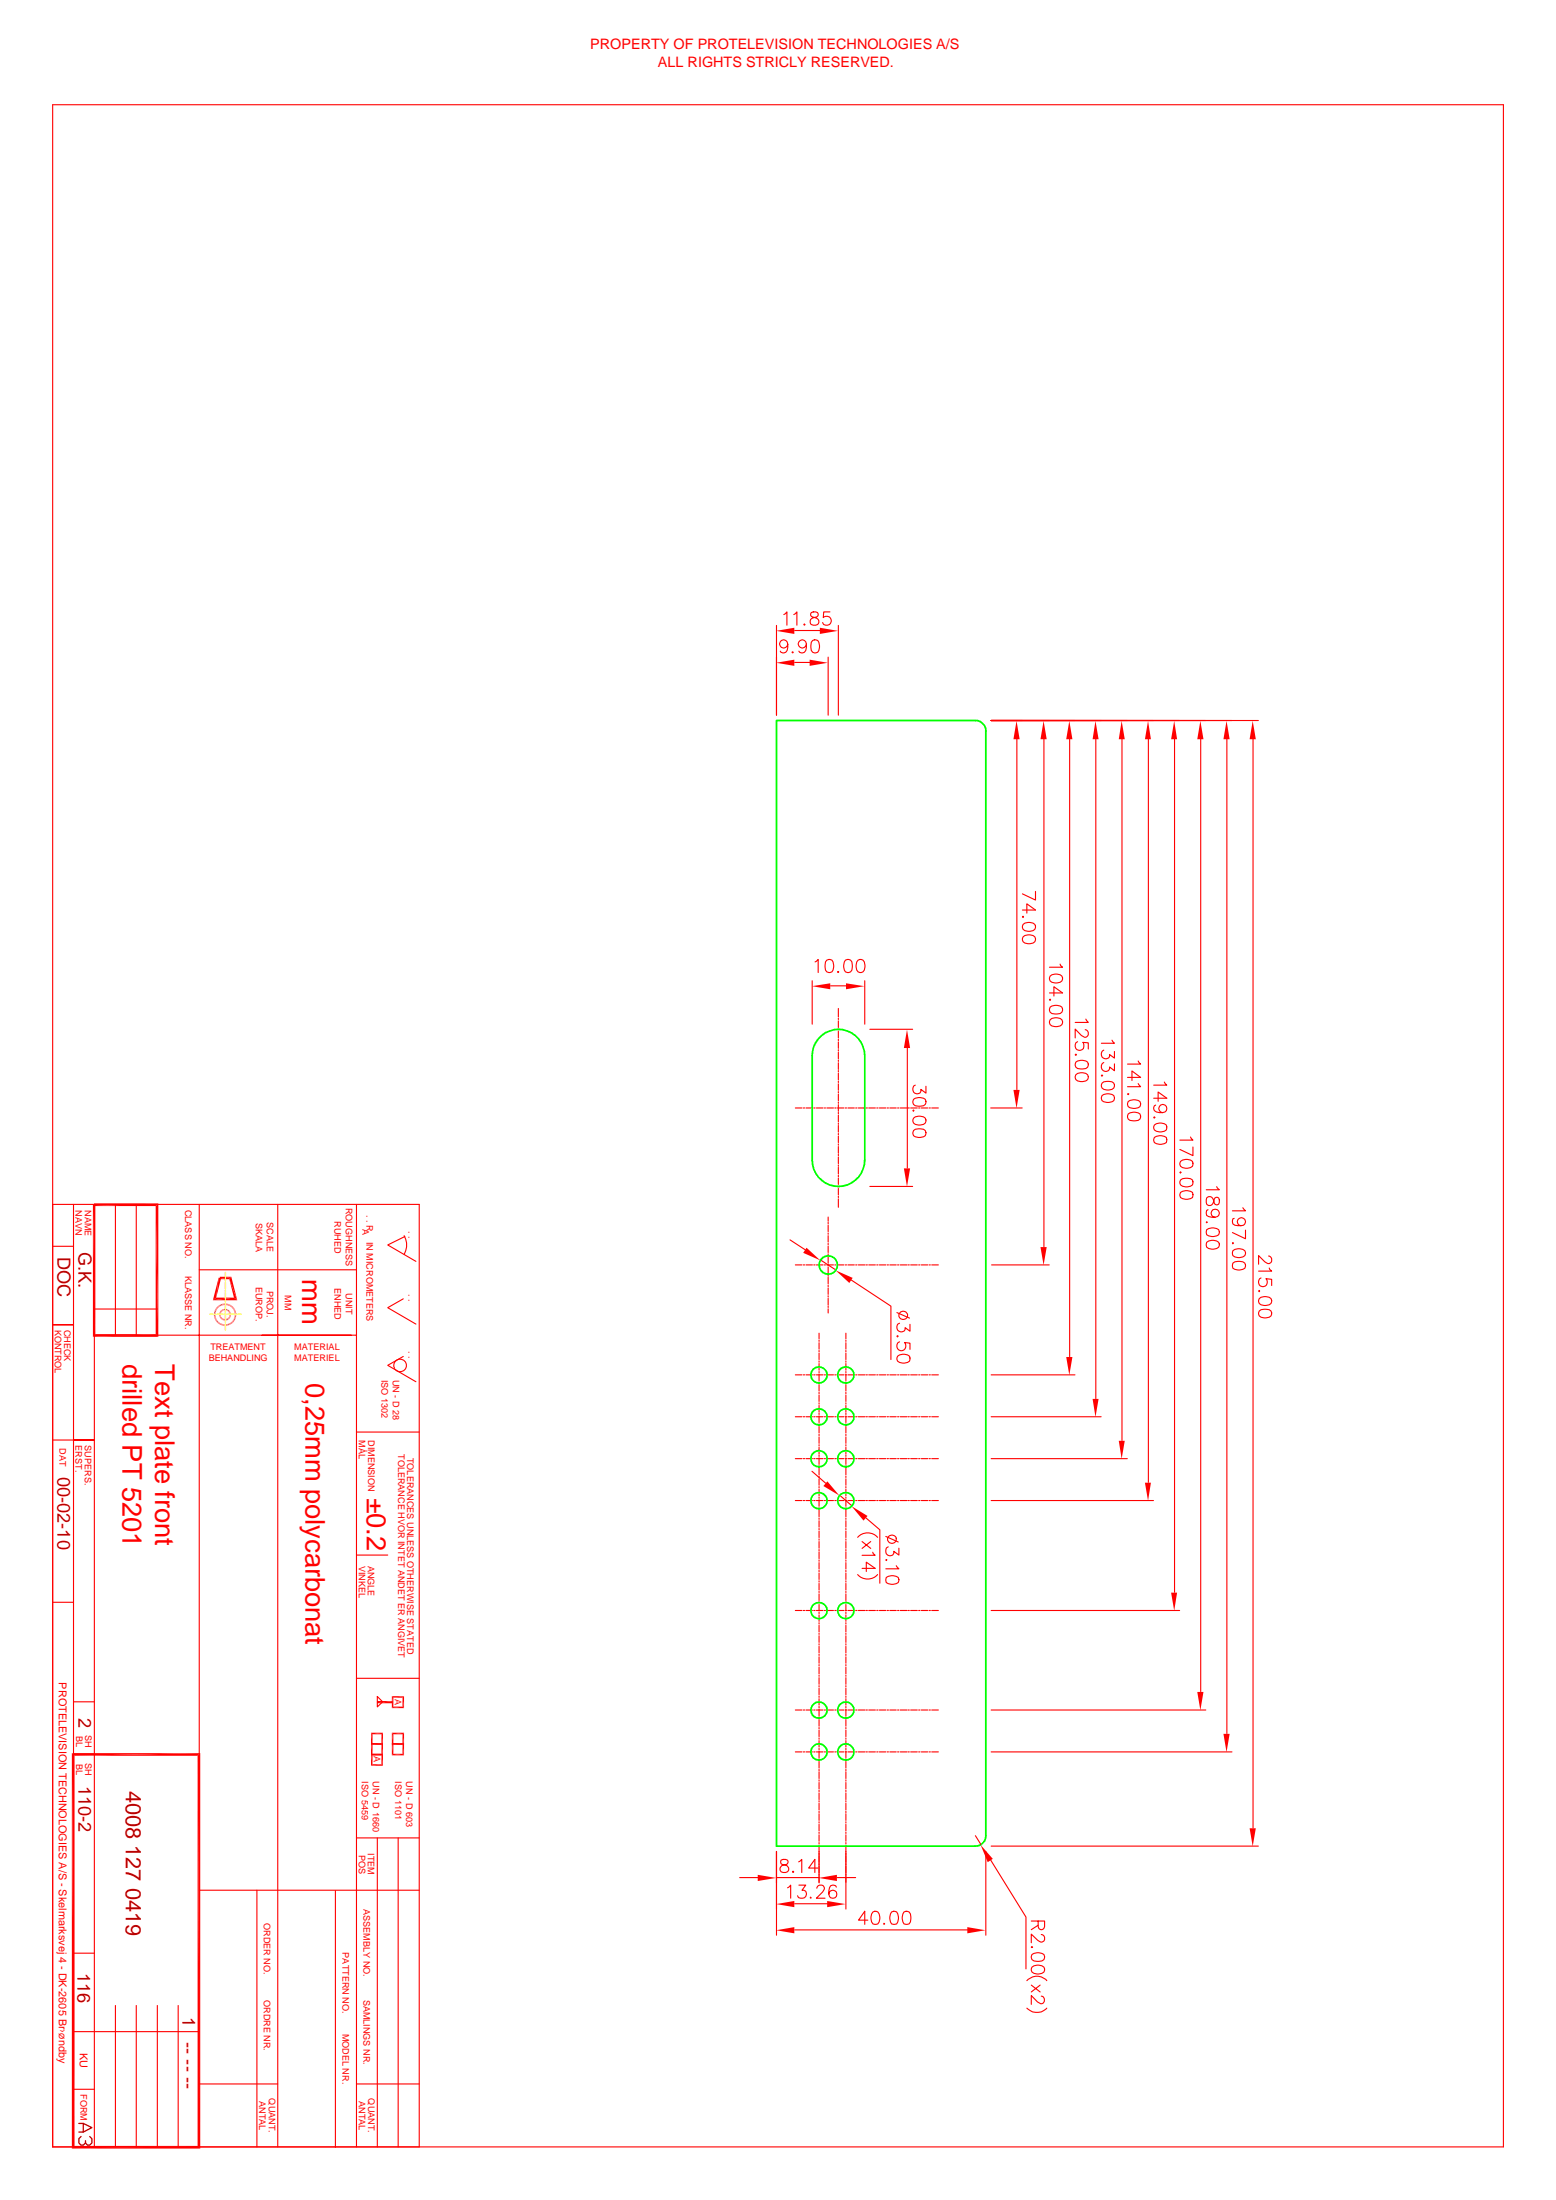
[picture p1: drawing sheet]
<svg xmlns="http://www.w3.org/2000/svg" width="297mm" height="420mm" viewBox="0 0 297 420" stroke-linecap="round" stroke-linejoin="round" font-family="sans-serif">
<path d="M10.1 20h276.9v390h-276.9z" fill="none" stroke="#f00" stroke-width=".21"/>
<g fill="#f00">
<path d="M14.2 409.8h23.5l-24 .5z"/>
<path d="M13.7 410.3l24-.5 .5 .5z"/>
<path d="M37.7 335.3l.5 75-.5-.5z"/>
<path d="M37.7 335.3l.5-.5v75.5z"/>
<path d="M14.2 335.3l24-.5-.5 .5z"/>
<path d="M13.7 334.8h24.5l-24 .5z"/>
<path d="M13.7 334.8l.5 .5v74.5z"/>
<path d="M13.7 334.8l.5 75-.5 .5z"/>
</g>
<path d="M14 230v180M18 230v180M38 230v180M53 230v180M68.1 230v180M18 255h50.1M38 242.5h30.1M10.1 410v-180h69.9v180" fill="none" stroke="#f00" stroke-width=".21"/>
<g fill="#f00">
<path d="M17.7 230.1h.5v24.7z"/>
<path d="M17.7 230.1l.5 24.7-.5 .5z"/>
<path d="M18.2 254.8h11.5l-12 .5z"/>
<path d="M17.7 255.3l12-.5 .5 .5z"/>
<path d="M29.7 230.3l.5 25-.5-.5z"/>
<path d="M29.7 230.3l.5-.5v25.5z"/>
<path d="M17.9 230.3l12.3-.5-.5 .5z"/>
<path d="M17.9 229.8h12.3l-12.3 .5z"/>
</g>
<path d="M10.1 238h3.9M22 230v25M26 230v25M14 253h-3.9h3.9M18 250h12M10.1 275h7.9h-4" fill="none" stroke="#f00" stroke-width=".21"/>
<g fill="#dd6e6e">
<path d="M43 251.9l.4 .2-.4 .1z"/>
<path d="M43 251.9l.3-.1 .1 .3z"/>
<path d="M43.3 251.8l.5 .1-.4 .2z"/>
<path d="M43.3 251.8l.3-.1 .2 .2z"/>
<path d="M43.6 251.7l.4-.2-.2 .4z"/>
<path d="M43.8 251.4l.2 .1-.4 .2z"/>
<path d="M43.8 251.4l.3-.3-.1 .4z"/>
<path d="M43.8 251.1h.3l-.3 .3z"/>
<path d="M44 250.7l.1 .4h-.3z"/>
<path d="M43.8 250.7h.2l-.2 .4z"/>
<path d="M43.8 250.3l.2 .4h-.2z"/>
<path d="M43.8 250.3v.4l-.2-.2z"/>
<path d="M43.4 250l.4 .3-.2 .2z"/>
<path d="M43.4 250l.2 .5-.3-.2z"/>
<path d="M43 249.9l.4 .1-.1 .3z"/>
<path d="M43 249.9l.3 .4-.3-.1z"/>
<path d="M42.5 250l.5-.1v.3z"/>
<path d="M42.5 250l.5 .2-.4 .1z"/>
<path d="M42.2 250.3l.3-.3 .1 .3z"/>
<path d="M42.2 250.3h.4l-.2 .2z"/>
<path d="M42.2 250.3l.2 .2-.5 .2z"/>
<path d="M41.9 250.7l.5-.2-.2 .2z"/>
<path d="M41.9 250.7h.3l-.4 .4z"/>
<path d="M41.8 251.1l.4-.4-.1 .4z"/>
<path d="M41.8 251.1h.3l-.2 .4z"/>
<path d="M42.1 251.1l.1 .3-.3 .1z"/>
<path d="M41.9 251.5l.3-.1v.5z"/>
<path d="M42.2 251.4l.2 .3-.2 .2z"/>
<path d="M42.2 251.9l.2-.2 .1 .4z"/>
<path d="M42.4 251.7l.2 .1-.1 .3z"/>
<path d="M42.6 251.8l.4 .4-.5-.1z"/>
<path d="M42.6 251.8l.4 .1v.3z"/>
<path d="M43 252.9l.5 .3h-.5z"/>
<path d="M43 252.9h.4l.1 .3z"/>
<path d="M43.4 252.9h.6l-.5 .3z"/>
<path d="M43.4 252.9l.5-.2 .1 .2z"/>
<path d="M43.9 252.7l.6-.1-.5 .3z"/>
<path d="M43.9 252.7l.4-.3 .2 .2z"/>
<path d="M44.3 252.4l.5-.3-.3 .5z"/>
<path d="M44.6 252l.2 .1-.5 .3z"/>
<path d="M44.6 252l.4-.4-.2 .5z"/>
<path d="M44.7 251.5l.3 .1-.4 .4z"/>
<path d="M45.1 251.1l-.1 .5-.3-.1z"/>
<path d="M44.8 251.1h.3l-.4 .4z"/>
<path d="M45 250.5l.1 .6h-.3z"/>
<path d="M44.7 250.6l.3-.1-.2 .6z"/>
<path d="M44.8 250l.2 .5-.3 .1z"/>
<path d="M44.6 250.1l.2-.1-.1 .6z"/>
<path d="M44.5 249.6l.3 .4-.2 .1z"/>
<path d="M44.3 249.8l.2-.2 .1 .5z"/>
<path d="M44 249.2l.5 .4-.2 .2z"/>
<path d="M44 249.2l.3 .6-.4-.3z"/>
<path d="M43.5 249l.5 .2-.1 .3z"/>
<path d="M43.5 249l.4 .5-.5-.2z"/>
<path d="M43 248.9l.5 .1-.1 .3z"/>
<path d="M43 248.9l.4 .4-.4-.1z"/>
<path d="M42.4 249l.6-.1v.3z"/>
<path d="M42.4 249l.6 .2-.5 .1z"/>
<path d="M41.9 249.2l.5-.2 .1 .3z"/>
<path d="M41.9 249.2l.6 .1-.5 .2z"/>
<path d="M41.4 249.6l.5-.4 .1 .3z"/>
<path d="M41.4 249.6l.6-.1-.3 .3z"/>
<path d="M41.4 249.6l.3 .2-.6 .2z"/>
<path d="M41.1 250l.6-.2-.3 .3z"/>
<path d="M41.1 250l.3 .1-.5 .4z"/>
<path d="M40.9 250.5l.5-.4-.2 .5z"/>
<path d="M40.9 250.5l.3 .1-.4 .5z"/>
<path d="M41.2 250.6l-.1 .5h-.3z"/>
<path d="M40.8 251.1h.3l-.2 .5z"/>
<path d="M41.1 251.1l.1 .4-.3 .1z"/>
<path d="M40.9 251.6l.3-.1-.1 .6z"/>
<path d="M41.2 251.5l.2 .5-.3 .1z"/>
<path d="M41.1 252.1l.3-.1v.6z"/>
<path d="M41.4 252l.3 .4-.3 .2z"/>
<path d="M41.7 252.4l.2 .5-.5-.3z"/>
<path d="M41.7 252.4l.3 .3-.1 .2z"/>
<path d="M42 252.7l.4 .5-.5-.3z"/>
<path d="M42 252.7l.5 .2-.1 .3z"/>
<path d="M42.5 252.9l.5 .3h-.6z"/>
<path d="M42.5 252.9h.5v.3z"/>
</g>
<path d="M40 251h.7M40.9 251h.3M41.4 251h1.3M42.9 251h.3M43.4 251h1.2M44.9 251h.2M45.4 251h.6" fill="none" stroke="#ff0" stroke-width=".25"/>
<g fill="#f00">
<path d="M41.7 244l.5 .1-.9 3.7z"/>
<path d="M41.7 244l-.4 3.8-.7 .5z"/>
<path d="M40.6 248.3l.7-.5h3.4z"/>
<path d="M40.6 248.3l4.1-.5 .6 .5z"/>
<path d="M43.8 244.3l1.5 4-.6-.5z"/>
<path d="M44.2 243.8l1.1 4.5-1.5-4z"/>
<path d="M42 244.3l2.2-.5-.4 .5z"/>
<path d="M42 243.8h2.2l-2.2 .5z"/>
</g>
<path d="M43 243v1.2M43 244.4v.2M43 244.9v1.2M43 246.4v.3M43 246.9v1.2M43 248.4v.2M43 248.9v1.2M43 250.4v.2M43 250.9v1.2M43 252.4v.2M43 252.9v1.1" fill="none" stroke="#ff0" stroke-width=".25"/>
<path d="M77.2 236a3.6 3.6 0 0 1 0 3.6M77.3 236.2l-3.3 1.6 5.4 3.1M77 259.1l-3 1.7 5.4 3.1M77 248.1l-3 1.6 5.4 3.2M68.1 273.5h11.9M75.3 261.3a1.21 1.21 0 0 1 1-1.7 1.21 1.21 0 0 1 1.3 1.5 1.21 1.21 0 0 1-1.8 .7l-.4-.3M68.1 297h5.9M10.1 306h3.9M14 325h4M14 335h4M68.1 320.5h11.9" fill="none" stroke="#f00" stroke-width=".21"/>
<path d="M74.8 326.1h2.3M75 323.9v2.3" fill="none" stroke="#f00" stroke-width=".3"/>
<path d="M74.8 323.9l.3 .3v1.7z" fill="#f00"/>
<path d="M74.8 324.1h2.3M77 323.9v2.3" fill="none" stroke="#f00" stroke-width=".3"/>
<path d="M76.8 324.2l.3 2-.3-.3z" fill="#f00"/>
<path d="M72 324l1 1-1 1z" fill="none" stroke="#f00" stroke-width=".21"/>
<path d="M72 325.1h3" fill="none" stroke="#f00" stroke-width=".42"/>
<path d="M74.8 333.1h2.3" fill="none" stroke="#f00" stroke-width=".3"/>
<path d="M76.8 331.2l.3 2-.3-.3z" fill="#f00"/>
<path d="M74.8 331.1h2.3M77 330.9v2.3" fill="none" stroke="#f00" stroke-width=".3"/>
<path d="M74.8 330.9l.3 .3v1.7z" fill="#f00"/>
<path d="M75 330.9v2.3" fill="none" stroke="#f00" stroke-width=".3"/>
<path d="M70.8 333.2l.3-.3h1.7z" fill="#f00"/>
<path d="M70.8 333.1h2.3" fill="none" stroke="#f00" stroke-width=".3"/>
<path d="M72.8 331.2l.3 2-.3-.3z" fill="#f00"/>
<path d="M73 330.9v2.3" fill="none" stroke="#f00" stroke-width=".3"/>
<path d="M71.1 331.2l2-.3-.3 .3z" fill="#f00"/>
<path d="M70.8 331.1h2.3" fill="none" stroke="#f00" stroke-width=".3"/>
<path d="M70.8 330.9l.3 .3v1.7z" fill="#f00"/>
<path d="M71 330.9v2.3M74.8 335.1h2.3M74.8 333.1h2.3M75 332.9v2.3M77 332.9v2.3" fill="none" stroke="#f00" stroke-width=".3"/>
<path d="M70.8 335.2l.3-.3h1.7z" fill="#f00"/>
<path d="M70.8 335.1h2.3M73 332.9v2.3" fill="none" stroke="#f00" stroke-width=".3"/>
<path d="M71.1 333.2l2-.3-.3 .3z" fill="#f00"/>
<path d="M70.8 333.1h2.3M70.8 337.1h2.3M71 332.9v2.3" fill="none" stroke="#f00" stroke-width=".3"/>
<path d="M70.8 337.2l.3-.3h1.7z" fill="#f00"/>
<path d="M71 334.9v2.3" fill="none" stroke="#f00" stroke-width=".3"/>
<path d="M70.8 334.9l.3 .3v1.7z" fill="#f00"/>
<path d="M70.8 335.1h2.3" fill="none" stroke="#f00" stroke-width=".3"/>
<path d="M71.1 335.2l2-.3-.3 .3z" fill="#f00"/>
<path d="M73 334.9v2.3" fill="none" stroke="#f00" stroke-width=".3"/>
<path d="M72.8 335.2l.3 2-.3-.3z" fill="#f00"/>
<g fill="none" stroke="#f00" stroke-width=".21">
<path d="M189.2 137.6h51M239.2 141.1v208M156.4 254.6v1.1M156.4 255.9v.3M156.4 256.4v1.3M156.4 257.9v.3M156.4 258.4v1.3M156.4 259.9v.3M161.5 254.6v1.1M161.5 255.9v.3M161.5 256.4v1.3M161.5 257.9v.3"/>
<path d="M161.5 258.4v1.3M161.5 259.9v.3M156.4 260.4v1.3M156.4 261.9v.2M156.4 262.4v1.3M156.4 263.9v.3M156.4 264.4v1.3M156.4 265.9v.3M156.4 266.4v1.3M156.4 267.9v.3M156.4 268.4v1.3M156.4 269.9v.3"/>
<path d="M156.4 270.4v1.3M156.4 271.9v.3M156.4 272.4v1.3M156.4 273.9v.3M156.4 274.4v1.3M156.4 275.9v.3M156.4 276.4v1.3M156.4 277.9v.3M156.4 278.4v1.3M156.4 279.9v.3M161.5 260.4v1.3M161.5 261.9v.2"/>
<path d="M161.5 262.4v1.3M161.5 263.9v.3M161.5 264.4v1.3M161.5 265.9v.3M161.5 266.4v1.3M161.5 267.9v.3M161.5 268.4v1.3M161.5 269.9v.3M161.5 270.4v1.3M161.5 271.9v.3M161.5 272.4v1.3M161.5 273.9v.3"/>
<path d="M161.5 274.4v1.3M161.5 275.9v.3M161.5 276.4v1.3M161.5 277.9v.3M161.5 278.4v1.3M161.5 279.9v.3M156.4 280.4v1.3M156.4 281.9v.3M156.4 282.4v1.3M156.4 283.9v.3M156.4 284.4v1.2M156.4 285.9v.3"/>
<path d="M156.4 286.4v1.3M156.4 287.9v.3M156.4 288.4v1.3M156.4 289.9v.3M156.4 290.4v1.3M156.4 291.9v.3M156.4 292.4v1.2M156.4 293.9v.3M156.4 294.4v1.3M156.4 295.9v.3M156.4 296.4v1.3M156.4 297.9v.3"/>
<path d="M156.4 298.4v1.3M156.4 299.9v.3M161.5 280.4v1.3M161.5 281.9v.3M161.5 282.4v1.3M161.5 283.9v.3M161.5 284.4v1.2M161.5 285.9v.3M161.5 286.4v1.3M161.5 287.9v.3M161.5 288.4v1.3M161.5 289.9v.3"/>
<path d="M161.5 290.4v1.3M161.5 291.9v.3M161.5 292.4v1.2M161.5 293.9v.3M161.5 294.4v1.3M161.5 295.9v.3M161.5 296.4v1.3M161.5 297.9v.3M161.5 298.4v1.3M161.5 299.9v.3M156.4 300.4v1.2M156.4 301.9v.3"/>
<path d="M156.4 302.4v1.3M156.4 303.9v.2M156.4 304.4v1.3M156.4 305.9v.3M156.4 306.4v1.3M156.4 307.9v.3M156.4 308.4v1.2M156.4 309.9v.3M156.4 310.4v1.3M156.4 311.9v.2M156.4 312.4v1.3M156.4 313.9v.3"/>
<path d="M156.4 314.4v1.3M156.4 315.9v.3M156.4 316.4v1.2M156.4 317.9v.3M156.4 318.4v1.3M156.4 319.9v.2M161.5 300.4v1.2M161.5 301.9v.3M161.5 302.4v1.3M161.5 303.9v.2M161.5 304.4v1.3M161.5 305.9v.3"/>
<path d="M161.5 306.4v1.3M161.5 307.9v.3M161.5 308.4v1.2M161.5 309.9v.3M161.5 310.4v1.3M161.5 311.9v.2M161.5 312.4v1.3M161.5 313.9v.3M161.5 314.4v1.3M161.5 315.9v.3M161.5 316.4v1.2M161.5 317.9v.3"/>
<path d="M161.5 318.4v1.3M161.5 319.9v.2M156.4 320.4v1.3M156.4 321.9v.3M156.4 322.4v1.3M156.4 323.9v.3M156.4 324.4v1.2M156.4 325.9v.3M156.4 326.4v1.3M156.4 327.9v.2M156.4 328.4v1.3M156.4 329.9v.3"/>
<path d="M156.4 330.4v1.3M156.4 331.9v.3M156.4 332.4v1.3M156.4 333.9v.3M156.4 334.4v1.3M156.4 335.9v.2M156.4 336.4v1.3M156.4 337.9v.3M156.4 338.4v1.3M156.4 339.9v.3M161.5 320.4v1.3M161.5 321.9v.3"/>
<path d="M161.5 322.4v1.3M161.5 323.9v.3M161.5 324.4v1.2M161.5 325.9v.3M161.5 326.4v1.3M161.5 327.9v.2M161.5 328.4v1.3M161.5 329.9v.3M161.5 330.4v1.3M161.5 331.9v.3M161.5 332.4v1.3M161.5 333.9v.3"/>
<path d="M161.5 334.4v1.3M161.5 335.9v.2M161.5 336.4v1.3M161.5 337.9v.3M161.5 338.4v1.3M161.5 339.9v.3M68.1 351h11.9M72 351v59M76 351v59M156.4 340.4v1.3M156.4 341.9v.3M156.4 342.4v1.3"/>
<path d="M156.4 343.9v.2M156.4 344.4v1.3M156.4 345.9v.3M156.4 346.4v1.3M156.4 347.9v.3M156.4 348.4v1.3M156.4 349.9v.3M156.4 350.4v1.2M156.4 351.9v.2M156.4 352.4v1.3M156.4 353.9v.3M156.4 354.4v1.3"/>
<path d="M156.4 355.9v.3M156.4 356.4v1.3M156.4 357.9v.3M156.4 358.4v1.1M161.5 340.4v1.3M161.5 341.9v.3M161.5 342.4v1.3M161.5 343.9v.2M161.5 344.4v1.3M161.5 345.9v.3M161.5 346.4v1.3M161.5 347.9v.3"/>
<path d="M161.5 348.4v1.3M161.5 349.9v.3M161.5 350.4v1.2M161.5 351.9v.2M161.5 352.4v1.3M161.5 353.9v.3M161.5 354.4v1.3M161.5 355.9v.3M161.5 356.4v1.3M161.5 357.9v.3M161.5 358.4v1.1M189.2 352.6h51"/>
<path d="M14 373h4M38 361h42M49 361v49M64 361.1v49M14 388h24M14 399h4M22 383v27M26 383v27M30 383v27M34 383v27M38 398h15M68.1 398h11.9"/>
<path d="M10.1 410h69.9"/>
</g>
<path d="M15 405.5h.9l1.6 .8-1.6 .9h-.9M15.5 408l-.5 .5v.8l.5 .4h.4l.4-.4M15.9 405.5v1.7M17.1 408l.4 .5v.8l-.4 .4h-.4l-.4-.4v-.5" fill="none" stroke="#b80000" stroke-width=".25"/>
<path d="M148.2 137.6h38a2.02 2.02 0 0 1 2 2v211a2.02 2.02 0 0 1-2 2h-38z" fill="none" stroke="#0f0" stroke-width=".34"/>
<g fill="#f00">
<path d="M239.1 137.7l.6 3.5h-1.2z"/>
<path d="M238.5 349.2h1.2l-.6 3.4z"/>
</g>
<path d="M189.2 137.6h46M234.2 141.1v190M242.2 239.9h.1a.8 .8 0 0 1 .3 1.2 .74 .74 0 0 1-1.2-.1l-1.1-1.2v1.6M240.4 248a1.8 1.8 0 0 1 2.2 0 .8 .8 0 0 1-.3 1.2 1.94 1.94 0 0 1-1.9-.3l-.1-.3zM240.4 250.4a1.98 1.98 0 0 1 2.2 0 .8 .8 0 0 1-.3 1.2 1.94 1.94 0 0 1-1.9-.3l-.1-.3zM240.5 246.6l-.1-.2-.1 .2 .1 .1M240.7 244.1a.87 .87 0 0 0-.3 1.2 .87 .87 0 0 0 1.3 .2 .87 .87 0 0 0 0-1.3l1.1 .1v1.2M242.3 242.2l.5 .6h-2.5M189.2 334.6h46" fill="none" stroke="#f00" stroke-width=".21"/>
<g fill="#f00">
<path d="M234.1 137.7l.6 3.5h-1.1z"/>
<path d="M233.6 331.1h1.1l-.6 3.5z"/>
</g>
<g fill="none" stroke="#f00" stroke-width=".21">
<path d="M155 187.3v8.3M155.6 183.7l.6-.5v2.5M157.8 183.4a.8 .8 0 0 1 1.2 .3 2.08 2.08 0 0 1-.2 1.9 .85 .85 0 0 1-1.2-.3 2.33 2.33 0 0 1 .2-1.9zM158.6 188.3h3M160 185.5l-.1 .1 .1 .1 .1-.1M161.4 183.4a.84 .84 0 0 1 1.2 .3 2.28 2.28 0 0 1-.2 1.9 .8 .8 0 0 1-1.2-.3 2.11 2.11 0 0 1 .2-1.9zM163.8 183.4a.8 .8 0 0 1 1.2 .3 1.94 1.94 0 0 1-.3 1.9 .8 .8 0 0 1-1.1-.3 1.97 1.97 0 0 1 .2-1.9zM165.1 187.3v8.3M235.4 238.9a1.87 1.87 0 0 1 2.2 0 .78 .78 0 0 1-.3 1.2 1.97 1.97 0 0 1-1.9-.3zM235.5 237.4l-.1-.1v.3M235.6 232.7l-.2 .1a.92 .92 0 0 0 .3 1.2 1.96 1.96 0 0 0 1.9-.3 .77 .77 0 0 0-.3-1.1 .77 .77 0 0 0-1 .5 .77 .77 0 0 0 .6 1M237.3 230.7l.5 .5h-2.5"/>
<path d="M237.8 234.9v1.7l-2.5-1.2M235.4 241.2a2.06 2.06 0 0 1 2.2 0 .78 .78 0 0 1-.3 1.2 2.11 2.11 0 0 1-1.9-.2z"/>
</g>
<g fill="#f00">
<path d="M155 188.3l3.5-.5v1.1z"/>
<path d="M161.5 187.8l3.5 .5-3.5 .6z"/>
</g>
<path d="M189.2 137.6h31M219.2 141.1v142M189.2 286.6h31" fill="none" stroke="#f00" stroke-width=".21"/>
<g fill="#f00">
<path d="M219.2 137.7l.5 3.5h-1.1z"/>
<path d="M218.6 283.2h1.1l-.5 3.4z"/>
</g>
<path d="M189.2 137.6h26M214.2 141.1v134M220.2 209.7h2.5l-1.6-1.1v1.7M220.4 214.9a1.88 1.88 0 0 1 2.3 0 .86 .86 0 0 1-.4 1.1 1.97 1.97 0 0 1-1.9-.2l-.2-.3zM220.4 217.2a2.06 2.06 0 0 1 2.3 0 .86 .86 0 0 1-.4 1.2 2.12 2.12 0 0 1-1.9-.2l-.2-.4zM220.5 213.4l-.1-.1-.2 .1 .2 .2M220.6 211.1a.7 .7 0 0 0-.2 1 1.88 1.88 0 0 0 2.3 0 .78 .78 0 0 0-.4-1.1 .78 .78 0 0 0-1.1 .5 .78 .78 0 0 0 .7 1M222.3 206.7l.4 .5h-2.5M189.2 278.6h26" fill="none" stroke="#f00" stroke-width=".21"/>
<g fill="#f00">
<path d="M214.1 137.7l.6 3.5h-1.1z"/>
<path d="M213.6 275.2h1.1l-.6 3.4z"/>
</g>
<path d="M189.2 137.6h21M209.2 141.1v126M215.2 205.8h2.5l-1.6-1.3v1.9M215.4 210.4a2 2 0 0 1 2.2 0 .8 .8 0 0 1-.3 1.2 2.12 2.12 0 0 1-1.9-.3l-.2-.3zM215.4 212.7a2 2 0 0 1 2.2 0 .84 .84 0 0 1-.3 1.3 2.33 2.33 0 0 1-1.9-.3l-.2-.3zM215.5 208.9h-.3l.2 .2M217.3 202.6l.4 .6h-2.5M217.3 206.9l.4 .6h-2.5M189.2 270.6h21" fill="none" stroke="#f00" stroke-width=".21"/>
<g fill="#f00">
<path d="M209.1 137.7l.6 3.5h-1.1z"/>
<path d="M208.6 267.2h1.1l-.6 3.4z"/>
</g>
<path d="M189.2 137.6h16M204.2 141.1v118M212.3 198.6l.4 .6h-2.5M210.4 206.9a1.98 1.98 0 0 1 2.2 0 .8 .8 0 0 1-.3 1.1 1.94 1.94 0 0 1-1.9-.2l-.2-.3zM210.4 209.2a1.98 1.98 0 0 1 2.2 0 .8 .8 0 0 1-.3 1.2 2.08 2.08 0 0 1-1.9-.2l-.2-.4zM210.5 205.4l-.1-.1-.2 .1 .2 .1M210.7 200.6a.86 .86 0 0 0-.3 1.3 .86 .86 0 0 0 1.4-.2v-.3l.9 .7v-1.3M210.7 202.9a.86 .86 0 0 0-.3 1.4 .86 .86 0 0 0 1.4-.2v-.3l.9 .7v-1.3M189.2 262.6h16" fill="none" stroke="#f00" stroke-width=".21"/>
<g fill="#f00">
<path d="M204.1 137.7l.6 3.5h-1.2z"/>
<path d="M203.5 259.2h1.2l-.6 3.4z"/>
</g>
<path d="M189.2 137.6h11.1M199.3 141.1v97M205.7 198.9a.87 .87 0 0 0-.5 1.1 .87 .87 0 0 0 1.1 .6 .87 .87 0 0 0 .6-1.1l-.2-.4 1.1 .1v1.1M207.2 196.7l.4 .2 .2 .7a.62 .62 0 0 1-1 .4l-.4-.2-1.1-1.3v1.7M207.3 194.6l.5 .7h-2.5M205.4 202.8a1.98 1.98 0 0 1 2.2 0 .84 .84 0 0 1-.3 1.3 2.28 2.28 0 0 1-1.9-.3l-.1-.3zM205.4 205.3a1.8 1.8 0 0 1 2.2 0 .8 .8 0 0 1-.3 1.1 1.94 1.94 0 0 1-1.9-.2l-.1-.4zM205.5 201.4l-.1-.1-.1 .1 .1 .2M189.3 241.6h11" fill="none" stroke="#f00" stroke-width=".21"/>
<g fill="#f00">
<path d="M199.2 137.7l.6 3.5h-1.2z"/>
<path d="M198.6 238.2h1.2l-.6 3.4z"/>
</g>
<path d="M189.2 137.6h5.9M194.1 141.1v67M200.3 189.6h2.5l-1.6-1.2v1.8M200.5 186.4a1.8 1.8 0 0 1 2.2 0 .8 .8 0 0 1-.3 1.2 1.94 1.94 0 0 1-1.9-.3l-.2-.3zM200.5 192.3a1.98 1.98 0 0 1 2.2 0 .84 .84 0 0 1-.3 1.3 2.28 2.28 0 0 1-1.9-.3l-.2-.3zM200.5 194.8a1.8 1.8 0 0 1 2.2 0 .8 .8 0 0 1-.3 1.1 1.94 1.94 0 0 1-1.9-.2l-.2-.4zM200.6 190.9l-.1-.1-.2 .1 .2 .2M202.4 184.1l.4 .6h-2.5M189.1 211.6h6" fill="none" stroke="#f00" stroke-width=".21"/>
<g fill="#f00">
<path d="M194.1 137.7l.5 3.5h-1.1z"/>
<path d="M193.5 208.2h1.1l-.5 3.5z"/>
</g>
<path d="M189.2 137.6h41M229.2 141.1v182M195.2 173.8h2.5l-1.7-1.2v1.8M195.3 176.6a1.8 1.8 0 0 1 2.2 0 .8 .8 0 0 1-.3 1.1 1.94 1.94 0 0 1-1.9-.2l-.1-.4zM195.3 178.9a1.8 1.8 0 0 1 2.2 0 .8 .8 0 0 1-.3 1.2 1.94 1.94 0 0 1-1.9-.2l-.1-.4zM195.4 175.1l-.1-.1-.1 .1 .1 .1M197.7 170.2v1.7l-2.5-1.2M189.2 326.6h41" fill="none" stroke="#f00" stroke-width=".21"/>
<g fill="#f00">
<path d="M229.2 137.7l.5 3.5h-1.1z"/>
<path d="M228.6 323.1h1.1l-.5 3.5z"/>
</g>
<path d="M189.2 137.6h36M224.2 141.1v163M230.4 228.8a.74 .74 0 0 1 .8-.2 .74 .74 0 0 1 .5 .7l.1 .4a.51 .51 0 0 0 .8 .3 .9 .9 0 0 0-.2-1.3h-.2a1.46 1.46 0 0 0-.7 1.1 .66 .66 0 0 1-.7 .4 .66 .66 0 0 1-.5-.6zM230.4 234.8a2.06 2.06 0 0 1 2.2 0 .78 .78 0 0 1-.3 1.2 2.12 2.12 0 0 1-1.9-.2zM230.4 237.3a1.88 1.88 0 0 1 2.2 0 .78 .78 0 0 1-.3 1.1 1.97 1.97 0 0 1-1.9-.2zM230.5 233.4l-.1-.1v.2M230.6 231a.73 .73 0 0 0-.3 .7 .73 .73 0 0 0 .4 .6 1.84 1.84 0 0 0 1.9-.2 .77 .77 0 0 0-.3-1.1 .77 .77 0 0 0-1 .5 .77 .77 0 0 0 .6 1M232.3 226.6l.5 .6h-2.5M189.2 307.6h36" fill="none" stroke="#f00" stroke-width=".21"/>
<g fill="#f00">
<path d="M224.2 137.7l.5 3.5h-1.1z"/>
<path d="M223.6 304.2h1.1l-.5 3.4z"/>
</g>
<path d="M148.2 119.4v17.2M160 119.4v17.2M151.7 120.4h4.9M227.3 217.1l.4 .6h-2.5M227.7 219.1v1.6l-2.5-1.2M225.4 221.8a1.88 1.88 0 0 1 2.2 0 .86 .86 0 0 1-.3 1.2 1.97 1.97 0 0 1-1.9-.3l-.2-.3zM225.4 225.4a2.06 2.06 0 0 1 2.2 0 .86 .86 0 0 1-.3 1.1 1.97 1.97 0 0 1-1.9-.2l-.2-.3zM225.4 227.7a2.06 2.06 0 0 1 2.2 0 .86 .86 0 0 1-.3 1.2 2.11 2.11 0 0 1-1.9-.2l-.2-.4zM225.5 223.9l-.1-.1-.2 .1 .2 .1" fill="none" stroke="#f00" stroke-width=".21"/>
<g fill="#f00">
<path d="M148.2 120.5l3.4-.6v1.2z"/>
<path d="M156.5 119.9l3.5 .6-3.5 .6z"/>
</g>
<path d="M149.6 117.4l.6-.5v2.5M151.5 117.4l.6-.5v2.5M153.6 119.1l-.2 .2 .2 .1 .1-.1M154.9 117a.5 .5 0 0 0 .2 .8 1.08 1.08 0 0 1 1.2 1.1l-.1 .2a.93 .93 0 0 1-1.5-.2 .73 .73 0 0 1 .6-.9l.6-.2a.51 .51 0 0 0 .2-.8l-.4-.1zM158.4 116.9h-1.2v1.1a.87 .87 0 0 1 1.3 0 .87 .87 0 0 1-.2 1.3 .87 .87 0 0 1-1.3-.4M148.2 125.5v11.1M150.4 123a.78 .78 0 0 1-1.1 .7 .78 .78 0 0 1-.3-1.2 .78 .78 0 0 1 1.3 .1 2.06 2.06 0 0 1-.3 2 .72 .72 0 0 1-1.1-.2M151.3 124.5l-.1 .1 .1 .1 .1-.1M151.7 126.5h2.9M153.9 123a.78 .78 0 0 1-1 .7 .78 .78 0 0 1-.3-1.2 .78 .78 0 0 1 1.2 .1 2.06 2.06 0 0 1-.2 2 .72 .72 0 0 1-1.1-.2M155.1 122.3a.8 .8 0 0 1 1.2 .4 2.08 2.08 0 0 1-.2 1.9 .84 .84 0 0 1-1.2-.4 2.33 2.33 0 0 1 .2-1.9zM158.1 125.5v11.1" fill="none" stroke="#f00" stroke-width=".21"/>
<g fill="#f00">
<path d="M148.2 126.6l3.4-.6v1.2z"/>
<path d="M154.6 126l3.4 .6-3.4 .6z"/>
</g>
<g fill="none" stroke="#f00" stroke-width=".21">
<path d="M150.8 236.8l2.9 1.9M156.7 240.6l2.9 1.9M162.5 244.5l7.6 4.9v10.3M171.2 250.7l2.4 1M171.3 259a1.88 1.88 0 0 1 2.3 0 .86 .86 0 0 1-.4 1.2 1.97 1.97 0 0 1-1.9-.3l-.1-.3zM171.5 255.2l-.2-.1-.1 .1 .1 .1M171.7 252.7a.85 .85 0 0 0-.3 1.4 .85 .85 0 0 0 1.4-.2v-.3l.9 .6v-1.3M171.7 256.3a.89 .89 0 0 0-.4 1.3 .89 .89 0 0 0 1.4 .1 .89 .89 0 0 0 0-1.3l1 .1v1.2"/>
<circle cx="172.4" cy="251.2" r=".83"/>
</g>
<g fill="#f00">
<path d="M154 238.3l2.6 2.4-3.3-1.4z"/>
<path d="M159.5 242.6l3.3 1.5-.7 .9z"/>
</g>
<g fill="none" stroke="#f00" stroke-width=".21">
<path d="M166.1 196.6h8.1M151.8 211.6h1.3M153.4 211.6h.2M153.9 211.6h1.2M155.3 211.6h.3M155.9 211.6h1.2M157.4 211.6h.2M157.8 211.6h1.3M159.4 211.6h.2M159.9 211.6h1.2M161.4 211.6h.2M161.9 211.6h1.2"/>
<path d="M163.3 211.6h.3M163.9 211.6h1.2M165.3 211.6h.3M165.8 211.6h1.3M167.4 211.6h.2M167.9 211.6h1.2M169.4 211.6h.2M169.9 211.6h1.2M171.3 211.6h.3M171.9 211.6h1.2M173.2 200.1v23M173.3 211.6h.3"/>
<path d="M173.8 211.6h1.3M175.4 211.6h.2M175.9 211.6h1.2M177.4 211.6h.2M177.9 211.6h1.2M166.1 226.6h8.1M151.8 241.6h1.3M153.4 241.6h.2M153.9 241.6h1.2M155.3 241.6h.3M155.9 241.6h1.2M157.4 241.6h.2"/>
<path d="M157.8 241.6h1.3M159.4 241.6h.2M159.9 241.6h1.2M161.4 241.6h.2M161.9 241.6h1.2M163.3 241.6h.3M163.9 241.6h1.2M165.3 241.6h.3M165.8 241.6h1.3M167.4 241.6h.2M167.9 241.6h1.2M169.4 241.6h.2"/>
<path d="M169.9 241.6h1.2M171.3 241.6h.3M171.9 241.6h1.2M173.3 241.6h.3M173.8 241.6h1.3M175.4 241.6h.2M175.9 241.6h1.2M177.4 241.6h.2M177.9 241.6h1.2"/>
</g>
<g fill="#f00">
<path d="M173.1 196.6l.6 3.6h-1.1z"/>
<path d="M172.6 223.1h1.1l-.6 3.6z"/>
</g>
<g fill="none" stroke="#f00" stroke-width=".21">
<path d="M160 192.6v1.6M160 194.5v.2M160 195v1.2M160 196.5v.2M160 197v1.2M160 198.5v.2M160 199v1.2M160 200.5v.2M160 201v1.2M160 202.5v.2M160 203v1.2M160 204.4v.3"/>
<path d="M160 205v1.2M160 206.5v.2M160 207v1.2M160 208.5v.2M160 209v1.2M160 210.5v.2M160 211v1.2M160 212.4v.3M160 213v1.2M160 214.5v.2M160 214.9v1.3M160 216.5v.2"/>
<path d="M160 217v1.2M160 218.5v.2M160 219v1.2M174.4 210a1.98 1.98 0 0 1 2.2 0 .84 .84 0 0 1-.3 1.2 2.28 2.28 0 0 1-1.9-.3l-.1-.3zM174.4 213.6a1.8 1.8 0 0 1 2.2 0 .8 .8 0 0 1-.3 1.1 1.94 1.94 0 0 1-1.9-.2l-.1-.4zM174.4 215.9a1.98 1.98 0 0 1 2.2 0 .8 .8 0 0 1-.3 1.2 2.08 2.08 0 0 1-1.9-.2l-.1-.4zM174.5 212.1l-.1-.1-.1 .1 .1 .1M174.7 207.2a.84 .84 0 0 0-.3 1.4 .84 .84 0 0 0 1.4-.2v-.4l1 .8v-1.3M158.1 232.4v.8M158.1 233.4v.3M158.1 234v1.2M158.1 235.5v.2"/>
<path d="M158.1 236v1.2M158.1 237.5v.2M158.1 238v1.2M158.1 239.5v.2M158.1 240v1.2M160 220.5v.2M160 221v1.2M160 222.5v.2M160 222.9v1.3M160 224.5v.2M160 225v1.2M160 226.5v.2"/>
<path d="M160 227v1.2M160 228.5v.2M160 229v1.6M158.1 241.4v.3M158.1 242v1.2M158.1 243.5v.2M158.1 243.9v1.3M158.1 245.5v.2M158.1 246v1.2M158.1 247.5v.2M158.1 248v1.2M158.1 249.4v.3"/>
<path d="M158.1 250v.8M151.8 262.6h1.3M151.8 278.6h1.3M151.8 270.6h1.3M153.4 262.6h.2M153.4 278.6h.2M153.4 270.6h.2M153.9 262.6h1.2M153.9 278.6h1.2M153.9 270.6h1.2M155.3 262.6h.3M155.3 278.6h.3"/>
<path d="M155.3 270.6h.3M155.9 262.6h1.2M155.9 278.6h1.2M155.9 270.6h1.2M157.4 262.6h.2M157.4 278.6h.2M157.4 270.6h.2M157.8 262.6h1.3M157.8 278.6h1.3M157.8 270.6h1.3M159.4 262.6h.2M159.4 278.6h.2"/>
<path d="M159.4 270.6h.2M159.9 262.6h1.2M159.9 278.6h1.2M159.9 270.6h1.2M161.4 262.6h.2M161.4 278.6h.2M161.4 270.6h.2M161.9 262.6h1.2M161.9 278.6h1.2M161.9 270.6h1.2M163.3 262.6h.3M163.3 278.6h.3"/>
<path d="M163.3 270.6h.3M163.9 262.6h1.2M163.9 278.6h1.2M163.9 270.6h1.2M165.3 262.6h.3M165.3 278.6h.3M165.3 270.6h.3M165.8 262.6h1.3M165.8 278.6h1.3M165.8 270.6h1.3M167.4 262.6h.2M167.4 278.6h.2"/>
<path d="M167.4 270.6h.2M167.9 262.6h1.2M167.9 278.6h1.2M167.9 270.6h1.2M169.4 262.6h.2M169.4 278.6h.2M169.4 270.6h.2M169.9 262.6h1.2M169.9 278.6h1.2M169.9 270.6h1.2M171.3 262.6h.3M171.3 278.6h.3"/>
<path d="M171.3 270.6h.3M171.9 262.6h1.2M171.9 278.6h1.2M171.9 270.6h1.2M173.3 262.6h.3M173.3 278.6h.3M173.3 270.6h.3M173.8 262.6h1.3M173.8 278.6h1.3M173.8 270.6h1.3M175.4 262.6h.2M175.4 278.6h.2"/>
<path d="M175.4 270.6h.2M175.9 262.6h1.2M175.9 278.6h1.2M175.9 270.6h1.2M177.4 262.6h.2M177.4 278.6h.2M177.4 270.6h.2M177.9 262.6h1.2M177.9 278.6h1.2M177.9 270.6h1.2M151.8 286.6h1.3M153.4 286.6h.2"/>
<path d="M153.9 286.6h1.2M155 281l2.6 2.3M155.3 286.6h.3M155.9 286.6h1.2M157.4 286.6h.2M157.8 286.6h1.3M159.4 286.6h.2M159.9 286.6h1.2M160.3 285.6l2.3 2M161.4 286.6h.2M161.9 286.6h1.2M163.3 286.6h.3"/>
<path d="M163.9 286.6h1.2M165.3 289.9l2.7 2.3v10.2M165.3 286.6h.3M165.8 286.6h1.3M167.4 286.6h.2M167.9 286.6h1.2M169.1 293.4l2.4 1.1M169.3 297.9h-.2l.1 .1M169.4 286.6h.2M169.6 295.4a.86 .86 0 0 0-.4 1.4 .86 .86 0 0 0 1.4-.1v-.4l1 .7v-1.3M169.9 286.6h1.2M171.1 299l.5 .6h-2.5"/>
<path d="M171.3 286.6h.3M171.9 286.6h1.2M173.3 286.6h.3M173.8 286.6h1.3M175.4 286.6h.2M175.9 286.6h1.2M177.4 286.6h.2M177.9 286.6h1.2M151.8 307.6h1.3M153.4 307.6h.2M153.9 307.6h1.2M155.3 307.6h.3"/>
<path d="M155.9 307.6h1.2M157.4 307.6h.2M157.8 307.6h1.3M159.4 307.6h.2M159.9 307.6h1.2M161.4 307.6h.2M161.9 307.6h1.2M163.3 307.6h.3M163.9 307.6h1.2M165.3 307.6h.3M165.8 307.6h1.3M167.4 307.6h.2"/>
<path d="M167.9 307.6h1.2M169.2 301.3a2.06 2.06 0 0 1 2.3 0 .78 .78 0 0 1-.4 1.2 2.12 2.12 0 0 1-1.9-.3zM169.4 307.6h.2M169.9 307.6h1.2M171.3 307.6h.3M171.9 307.6h1.2M173.3 307.6h.3M173.8 307.6h1.3M175.4 307.6h.2M175.9 307.6h1.2M177.4 307.6h.2M177.9 307.6h1.2"/>
<path d="M151.8 326.6h1.3M153.4 326.6h.2M153.9 326.6h1.2M155.3 326.6h.3M155.9 326.6h1.2M157.4 326.6h.2M157.8 326.6h1.3M159.4 326.6h.2M159.9 326.6h1.2M161.4 326.6h.2M161.9 326.6h1.2M163.3 326.6h.3"/>
<path d="M163.9 326.6h1.2M165.3 326.6h.3M165.8 326.6h1.3M167.4 326.6h.2M167.9 326.6h1.2M169.4 326.6h.2M169.9 326.6h1.2M171.3 326.6h.3M171.9 326.6h1.2M173.3 326.6h.3M173.8 326.6h1.3M175.4 326.6h.2"/>
<path d="M175.9 326.6h1.2M177.4 326.6h.2M177.9 326.6h1.2"/>
<circle cx="170.3" cy="294" r=".83"/>
</g>
<g fill="none" stroke="#0f0" stroke-width=".34">
<path d="M156.2 198.4a5 5 0 0 1 5.6-1.5 5 5 0 0 1 3.3 4.7v20a5 5 0 0 1-5 5 5 5 0 0 1-5.1-5v-20a4.7 4.7 0 0 1 1.2-3.2z"/>
<circle cx="158.1" cy="241.6" r="1.76"/>
</g>
<g fill="#f00">
<path d="M157.9 282.9l2.3 2.7-3-1.8z"/>
<path d="M162.6 287.7l3 1.8-.8 .9z"/>
</g>
<g fill="none" stroke="#f00" stroke-width=".21">
<path d="M163.7 293.6a2.54 2.54 0 0 1 3.8 0M164.6 299.5h2.5l-1.7-1.2v1.8M164.6 294.4l1.6 1.3M166.2 294.4l-1.6 1.3M166.6 296.4l.5 .6h-2.5M163.7 300.7a2.54 2.54 0 0 0 3.8 0M151.8 334.6h1.3M153.4 334.6h.2M153.9 334.6h1.2M155.3 334.6h.3M155.9 334.6h1.2M157.4 334.6h.2"/>
<path d="M157.8 334.6h1.3M159.4 334.6h.2M159.9 334.6h1.2M161.4 334.6h.2M161.9 334.6h1.2M163.3 334.6h.3M163.9 334.6h1.2M165.3 334.6h.3M165.8 334.6h1.3M167.4 334.6h.2M167.9 334.6h1.2M169.4 334.6h.2"/>
<path d="M169.9 334.6h1.2M171.3 334.6h.3M171.9 334.6h1.2M173.3 334.6h.3M173.8 334.6h1.3M175.4 334.6h.2M175.9 334.6h1.2M177.4 334.6h.2M177.9 334.6h1.2M148.2 353.6v16M188.2 353.6v16M151.7 368.6h33"/>
</g>
<g fill="none" stroke="#0f0" stroke-width=".34">
<circle cx="156.4" cy="262.6" r="1.56"/>
<circle cx="156.4" cy="278.6" r="1.56"/>
<circle cx="156.4" cy="270.6" r="1.56"/>
<circle cx="161.5" cy="262.6" r="1.56"/>
<circle cx="161.5" cy="270.6" r="1.56"/>
<circle cx="161.5" cy="278.6" r="1.56"/>
<circle cx="156.4" cy="286.6" r="1.56"/>
<circle cx="161.5" cy="286.6" r="1.56"/>
<circle cx="156.4" cy="307.6" r="1.56"/>
<circle cx="161.5" cy="307.6" r="1.56"/>
<circle cx="156.4" cy="326.6" r="1.56"/>
<circle cx="161.5" cy="326.6" r="1.56"/>
</g>
<g fill="#f00">
<path d="M148.2 368.6l3.4-.6v1.2z"/>
<path d="M184.7 368l3.4 .6-3.4 .6z"/>
</g>
<g fill="none" stroke="#f00" stroke-width=".21">
<path d="M141.2 358.6h3.5M148.2 353.6v6M148.2 358.6h8.2M149.1 355.2a.56 .56 0 0 0 .3 .9 .9 .9 0 0 1 .9 .3 .9 .9 0 0 1 .1 1 .87 .87 0 0 1-.9 .2 .87 .87 0 0 1-.6-.8 1.06 1.06 0 0 1 1.2-.7 .52 .52 0 0 0 .2-.9l-.3-.1zM151.4 357.4l-.1 .1 .1 .1 .1-.1M152.5 355.6l.6-.5v2.5M156.1 356.8h-1.7l1.2-1.7v2.5M156.4 353.6v6M159.8 358.6h3.5M165.7 366.7h-1.8l1.2-1.7v2.5M166.6 365.1a.78 .78 0 0 1 1.2 .4 1.97 1.97 0 0 1-.2 1.9 .86 .86 0 0 1-1.2-.3 1.97 1.97 0 0 1 .2-2zM168.8 367.3l-.1 .1h.2"/>
<path d="M170.2 365.1a.78 .78 0 0 1 1.2 .4 2.12 2.12 0 0 1-.2 1.9 .86 .86 0 0 1-1.2-.3 2.12 2.12 0 0 1 .2-2zM172.6 365.1a.83 .83 0 0 1 1.2 .4 2.33 2.33 0 0 1-.3 1.9 .86 .86 0 0 1-1.1-.3 2.12 2.12 0 0 1 .2-2z"/>
</g>
<g fill="#f00">
<path d="M144.7 358.1l3.5 .5-3.5 .6z"/>
<path d="M156.3 358.6l3.5-.5v1.1z"/>
</g>
<g fill="none" stroke="#0f0" stroke-width=".34">
<circle cx="156.4" cy="334.6" r="1.56"/>
<circle cx="161.5" cy="334.6" r="1.56"/>
</g>
<path d="M148.2 353.6v11M161.5 353.6v11M151.7 363.6h6.3" fill="none" stroke="#f00" stroke-width=".21"/>
<g fill="#f00">
<path d="M148.2 363.6l3.4-.5v1.1z"/>
<path d="M157.9 363.1l3.5 .5-3.5 .6z"/>
</g>
<g fill="none" stroke="#f00" stroke-width=".21">
<path d="M186.2 350.6l1.1 1.7M189.1 355.2l6.8 10.9v9.9M150.3 360.5l.6-.5v2.5M152.5 360h1.3l-.7 1a.8 .8 0 0 1 .9 .9 .8 .8 0 0 1-1.2 .6l-.3-.1-.2-.3M154.7 362.3v.1h.2M155.9 360.6l.2-.3a.8 .8 0 0 1 1.1-.1 .76 .76 0 0 1-.2 1.1l-1.1 1.2h1.6M159.7 360.4a.75 .75 0 0 0-1.1-.2 2.06 2.06 0 0 0 0 2.2 .77 .77 0 0 0 1.1-.3 .77 .77 0 0 0-.5-1 .77 .77 0 0 0-1 .6M196.9 366.9h2.5v1a.61 .61 0 0 1-1 .5l-.2-.5v-1M197 373.3a2.06 2.06 0 0 1 2.3 0 .83 .83 0 0 1-.4 1.2 2.33 2.33 0 0 1-1.9-.3l-.1-.3zM197 375.7a1.88 1.88 0 0 1 2.3 0 .78 .78 0 0 1-.4 1.2 1.97 1.97 0 0 1-1.9-.3l-.1-.3zM197.1 371.9l-.1-.1-.1 .1 .1 .1M198.2 367.7l-1.3 .8"/>
<path d="M198.8 369.5l.4 .1a.8 .8 0 0 1 .1 1.1 .76 .76 0 0 1-1.2-.1l-1.2-1.2v1.6"/>
</g>
<path d="M187.2 352.3l2.3 2.7-.9 .6z" fill="#f00"/>
<path d="M196 378.3a2.55 2.55 0 0 1 3.8 0M196.9 379.1l1.7 1.3M198.6 379.1l-1.7 1.3M196 383.5a2.64 2.64 0 0 0 3.8 0M198.8 381.2a.58 .58 0 0 1 .6 .5v.5a.58 .58 0 0 1-1 .3l-.3-.2-1.2-1.2v1.7" fill="none" stroke="#f00" stroke-width=".21"/>
<g font-size="5.2" fill="#f00">
<text x="57.7" y="244.3" transform="rotate(90 57.7 244.3)">mm</text>
<text x="23.4" y="260.5" transform="rotate(90 23.4 260.5)">drilled PT 5201</text>
<text x="29.6" y="260.5" transform="rotate(90 29.6 260.5)">Text plate front</text>
<text x="58.3" y="264.1" transform="rotate(90 58.3 264.1)">0,25mm polycarbonat</text>
<text x="70" y="286.1" transform="rotate(90 70 286.1)">±0.2</text>
</g>
<text font-size="4.1" fill="#b80000" x="24" y="342.1" transform="rotate(90 24 342.1)">4008 127 0419</text>
<g font-size="3.5" fill="#b80000">
<text x="15" y="239.1" transform="rotate(90 15 239.1)">G.K.</text>
<text x="11" y="240.1" transform="rotate(90 11 240.1)">DOC</text>
<text x="11" y="282.1" transform="rotate(90 11 282.1)">00-02-10</text>
<text x="15" y="328" transform="rotate(90 15 328)">2</text>
<text x="15" y="341" transform="rotate(90 15 341)">110-2</text>
<text x="14.8" y="376.7" transform="rotate(90 14.8 376.7)">116</text>
<text x="34.8" y="385.2" transform="rotate(90 34.8 385.2)">1</text>
<text x="34.8" y="390" transform="rotate(90 34.8 390)">-- -- --</text>
</g>
<g font-size="2.8" fill="#f00">
<text x="112.7" y="9.4">PROPERTY OF PROTELEVISION TECHNOLOGIES A/S</text>
<text x="125.6" y="12.8">ALL RIGHTS STRICLY RESERVED.</text>
</g>
<g font-size="2.1" fill="#f00">
<text x="11.3" y="321.3" transform="rotate(90 11.3 321.3)">PROTELEVISION TECHNOLOGIES A/S - Skelmarksvej 4 - DK-2605 Br›øndby</text>
<text x="15.2" y="392.1" transform="rotate(90 15.2 392.1)">KU</text>
</g>
<g font-size="1.7" fill="#f00">
<text x="14.4" y="231.1" transform="rotate(90 14.4 231.1)">NAVN</text>
<text x="16.2" y="231.1" transform="rotate(90 16.2 231.1)">NAME</text>
<text x="35.3" y="231.1" transform="rotate(90 35.3 231.1)">CLASS NO.</text>
<text x="48.9" y="233.5" transform="rotate(90 48.9 233.5)">SKALA</text>
<text x="51" y="233.4" transform="rotate(90 51 233.4)">SCALE</text>
<text x="63.8" y="233.2" transform="rotate(90 63.8 233.2)">RUHED</text>
<text x="66" y="230.7" transform="rotate(90 66 230.7)">ROUGHNESS</text>
<text x="70" y="232.1" transform="rotate(90 70 232.1)">. . R</text>
<text x="69.2" y="234.7" transform="rotate(90 69.2 234.7)">A</text>
<text x="70" y="237.2" transform="rotate(90 70 237.2)">IN MICROMETERS</text>
<text x="78" y="235.1" transform="rotate(90 78 235.1)">. .</text>
<text x="35.3" y="243.7" transform="rotate(90 35.3 243.7)">KLASSE NR.</text>
<text x="48.9" y="245.7" transform="rotate(90 48.9 245.7)">EUROP.</text>
<text x="63.8" y="246" transform="rotate(90 63.8 246)">ENHED</text>
<text x="51" y="246.5" transform="rotate(90 51 246.5)">PROJ.</text>
<text x="54.4" y="247.4" transform="rotate(90 54.4 247.4)">MM</text>
<text x="66" y="247" transform="rotate(90 66 247)">UNIT</text>
<text x="78" y="247.1" transform="rotate(90 78 247.1)">. .</text>
<text x="10.5" y="253.9" transform="rotate(90 10.5 253.9)">KONTROL</text>
<text x="12.2" y="253.9" transform="rotate(90 12.2 253.9)">CHECK</text>
<text x="40.2" y="257.8">TREATMENT</text>
<text x="56.2" y="257.8">MATERIAL</text>
<text x="39.8" y="259.9">BEHANDLING</text>
<text x="56.2" y="259.9">MATERIEL</text>
<text x="72.9" y="263.5" transform="rotate(90 72.9 263.5)">ISO 1302</text>
<text x="75" y="263.5" transform="rotate(90 75 263.5)">UN - D 28</text>
<text x="78" y="258.1" transform="rotate(90 78 258.1)">. .</text>
<text x="68.5" y="275" transform="rotate(90 68.5 275)">MÅL</text>
<text x="70.3" y="275" transform="rotate(90 70.3 275)">DIMENSION</text>
<text x="11.4" y="276.6" transform="rotate(90 11.4 276.6)">DAT</text>
<text x="14.4" y="276.1" transform="rotate(90 14.4 276.1)">ERST.</text>
<text x="16.2" y="276.1" transform="rotate(90 16.2 276.1)">SUPERS.</text>
<text x="76" y="277.7" transform="rotate(90 76 277.7)">TOLERANCE HVOR INTET ANDET ER ANGIVET</text>
<text x="77.7" y="278.4" transform="rotate(90 77.7 278.4)">TOLERANCES UNLESS OTHERWISE STATED</text>
<text x="68.5" y="299" transform="rotate(90 68.5 299)">VINKEL</text>
<text x="70.2" y="299" transform="rotate(90 70.2 299)">ANGLE</text>
<text x="75.4" y="324.5" transform="rotate(90 75.4 324.5)">A</text>
<text x="14.6" y="331.5" transform="rotate(90 14.6 331.5)">BL</text>
<text x="16.3" y="331.3" transform="rotate(90 16.3 331.3)">SH</text>
<text x="71.4" y="335.4" transform="rotate(90 71.4 335.4)">A</text>
<text x="14.6" y="336.8" transform="rotate(90 14.6 336.8)">BL</text>
<text x="16.3" y="336.7" transform="rotate(90 16.3 336.7)">SH</text>
<text x="69" y="340.2" transform="rotate(90 69 340.2)">ISO 5459</text>
<text x="71.2" y="340.2" transform="rotate(90 71.2 340.2)">UN - D 1660</text>
<text x="75.4" y="340.2" transform="rotate(90 75.4 340.2)">ISO 1101</text>
<text x="77.6" y="340.2" transform="rotate(90 77.6 340.2)">UN - D 603</text>
<text x="70.2" y="353.9" transform="rotate(90 70.2 353.9)">ITEM</text>
<text x="68.5" y="354.2" transform="rotate(90 68.5 354.2)">POS</text>
<text x="69.4" y="364.6" transform="rotate(90 69.4 364.6)">ASSEMBLY NO.</text>
<text x="50.4" y="367.3" transform="rotate(90 50.4 367.3)">ORDER NO.</text>
<text x="65.4" y="372.9" transform="rotate(90 65.4 372.9)">PATTERN NO.</text>
<text x="50.4" y="382" transform="rotate(90 50.4 382)">ORDRE NR.</text>
<text x="69.4" y="381.9" transform="rotate(90 69.4 381.9)">SAMLINGS NR.</text>
<text x="65.4" y="388.4" transform="rotate(90 65.4 388.4)">MODEL NR.</text>
<text x="15.4" y="400" transform="rotate(90 15.4 400)">FORM</text>
<text x="49.5" y="401.2" transform="rotate(90 49.5 401.2)">ANTAL</text>
<text x="51.3" y="400.8" transform="rotate(90 51.3 400.8)">QUANT.</text>
<text x="68.5" y="401.2" transform="rotate(90 68.5 401.2)">ANTAL</text>
<text x="70.3" y="400.8" transform="rotate(90 70.3 400.8)">QUANT.</text>
</g>
</svg>
